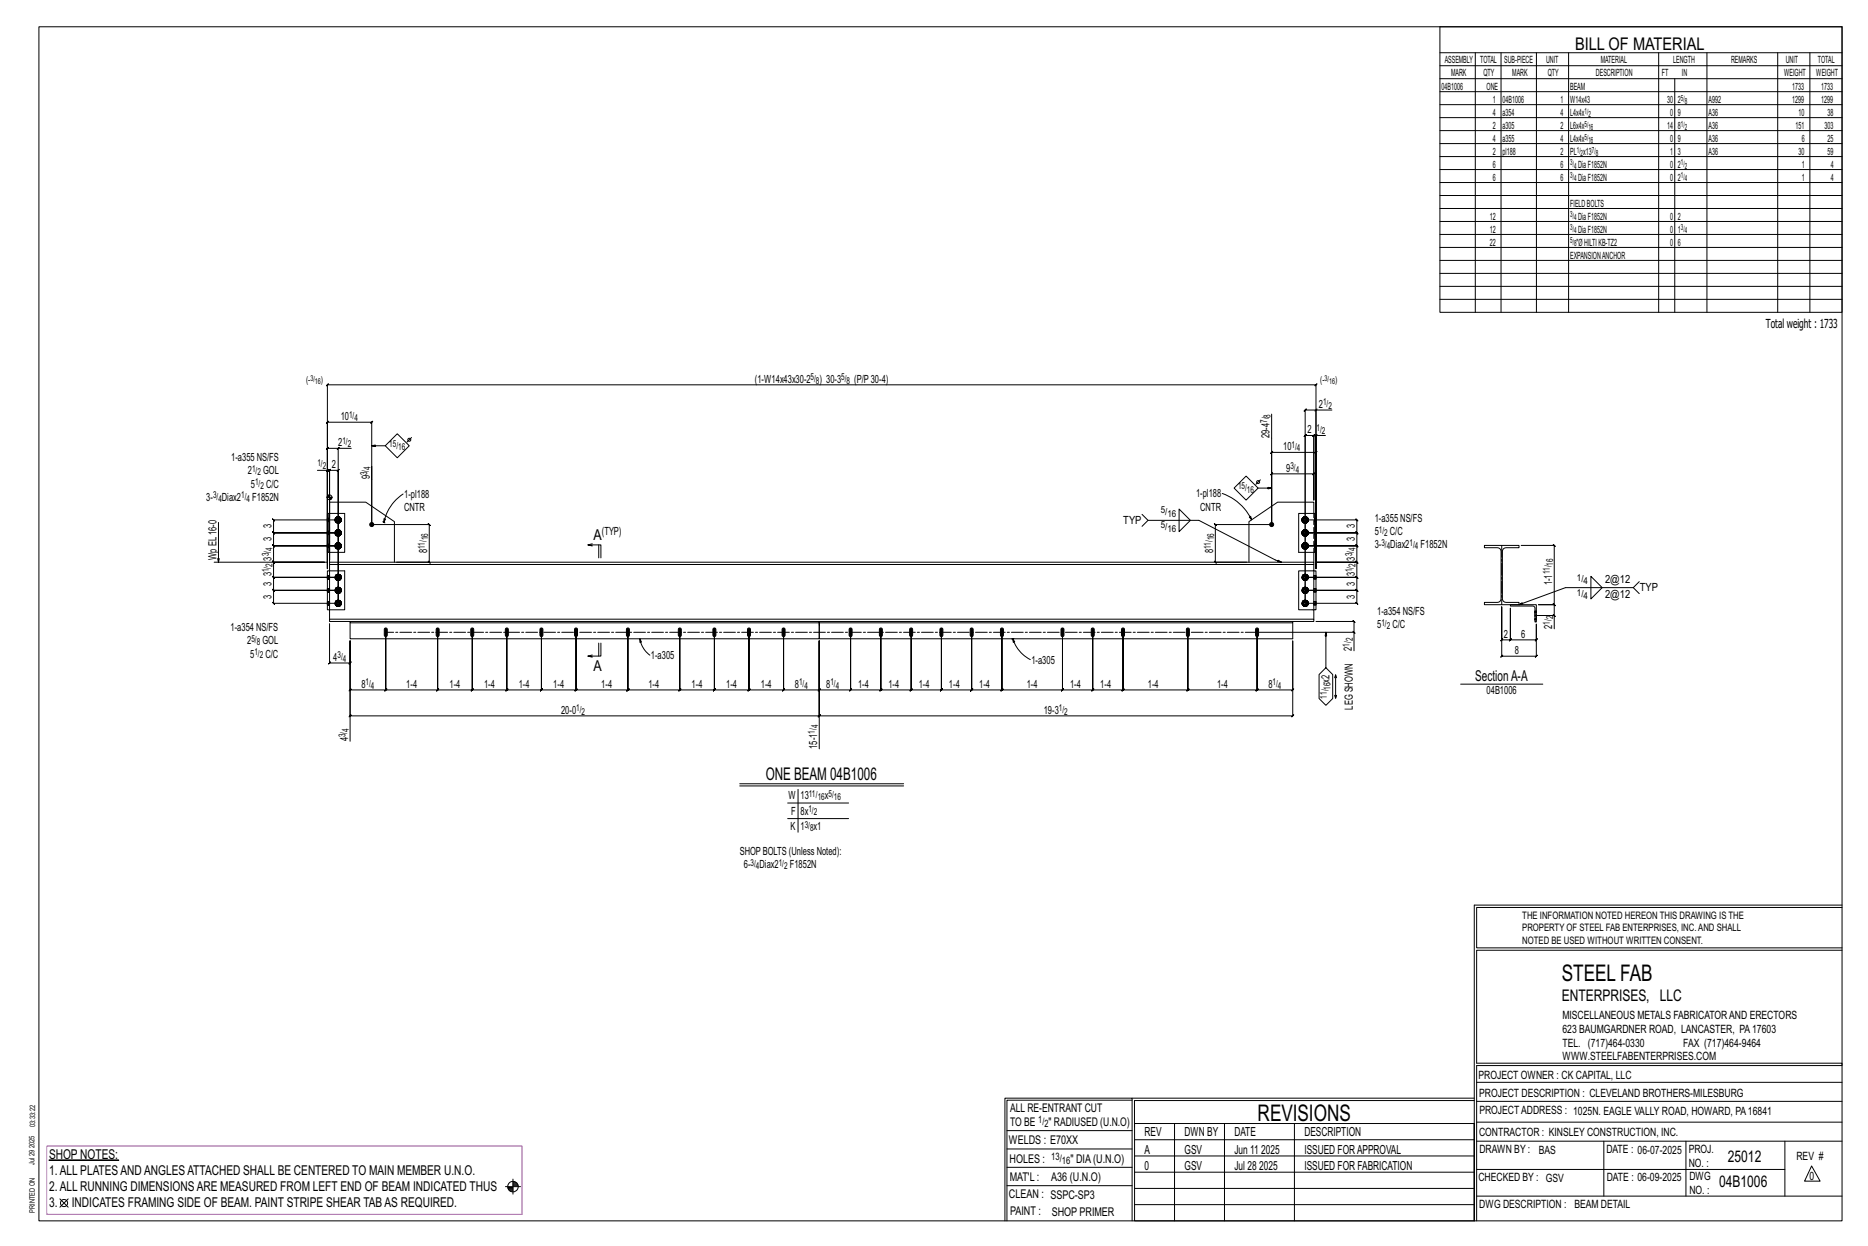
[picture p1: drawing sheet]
<svg xmlns="http://www.w3.org/2000/svg" width="914mm" height="610mm" viewBox="0 0 914 610" stroke-linecap="round" stroke-linejoin="round" font-family="sans-serif">
<g fill="#000" stroke="#000" stroke-width=".49">
<path d="M188 307l2 1v3a.7 .7 0 0 1-1 0 .7 .7 0 0 1-1 0zM214 307l1 1v3a.7 .7 0 0 1-1 0zM231 307l1 1v3a.7 .7 0 0 1-1 0 .7 .7 0 0 1-1 0zM248 307l1 1v3a.7 .7 0 0 1-1 0 .7 .7 0 0 1-1 0zM265 307l1 1v3a.7 .7 0 0 1-1 0 .7 .7 0 0 1-1 0zM281 307l2 1v3a.7 .7 0 0 1-1 0 .7 .7 0 0 1-1 0zM307 307l1 1v3a.7 .7 0 0 1-1 0zM332 307l1 1v3a.7 .7 0 0 1-1 0zM349 307l1 1v3a.7 .7 0 0 1-1 0zM366 307l1 1v3a.7 .7 0 0 1-1 0zM383 307l1 1v3a.7 .7 0 0 1-1 0zM416 307l1 1v3a.7 .7 0 0 1-1 0z"/>
<path d="M431 307l1 1v3a.7 .7 0 0 1-1 0 .7 .7 0 0 1-1 0zM445 307l2 1v3a.7 .7 0 0 1-1 0 .7 .7 0 0 1-1 0zM460 307l1 1 1 3a.7 .7 0 0 1-1 0 .7 .7 0 0 1-1 0zM475 307l1 1v3a.7 .7 0 0 1-1 0zM490 307l1 1v3a.7 .7 0 0 1-1 0zM520 307l1 1v3a.7 .7 0 0 1-1 0 .7 .7 0 0 1-1 0zM534 307l2 1v3a.7 .7 0 0 1-1 0 .7 .7 0 0 1-1 0zM549 307l1 1v3a.7 .7 0 0 1-1 0zM581 307l1 1v3a.7 .7 0 0 1-1 0zM615 307l1 1v3a.7 .7 0 0 1-1 0zM24 568h34z"/>
<circle cx="182" cy="257" r="1"/>
<circle cx="622" cy="257" r="1"/>
</g>
<g fill="none" stroke="#000" stroke-width=".49">
<path d="M19 13h883v584h-883zM705 13h197v140h-197zM705 26h197M705 32h197M705 39h197M722 26v127M735 26v127M752 26v127M768 26v127M812 26v127M820 39v114M836 26v127"/>
<path d="M870 26v127M886 26v127M705 45h197M705 51h197M705 58h197M705 64h197M705 70h197M705 77h197M705 83h197M705 89h197M705 96h197M705 102h197"/>
<path d="M705 108h197M705 115h197M705 121h197M705 127h197M705 134h197M705 140h197M705 146h197M166 219h-6h1l-1 1v-1v59M166 219l-1 1zM172 219h-6v76v-65l-1 1 1-1h-5h1l-1 1v-1v44v-44h1l-1 1v-1h-1M182 218h7M189 218l5-6 6 6-6 6z"/>
<path d="M201 214l-2 2M622 203v54h-27l-1-1 1 1v18h-1l1 1v-1h15M644 213h1l-1 1zM644 201l1-1-1 1zM644 213h-1h1l-1 1v-1v32M644 201h-5v-1l-1 1h1v94M652 201h-8v77v-65h5M161 230l-1 1zM182 228v-21v-1l-1 1h1h-22l1-1-1 1v71v-48h-5M182 228v29zM604 239l6-6 6 6-6 6zM616 239h6"/>
<path d="M617 235l-2 2M107 256v19M160 243h3M160 251h1v19h-1zM160 243h.1M161 242v1M161 251h8v19h-8M161 251v-5h18l14 9v20M161 242v33M162 243v1M165 259h1l1 2-1 1h-1l-1-1zM165 253h1l1 1-1 2h-1l-1-2z"/>
<path d="M166 254h-32h-1l1 1v-1v7l-1-1 1 1h32h-32l-1-1 1 1v6h-1l1 1v-1h32h-32h-1l1 1v-1v8h-1l1 1v-1h25h-25h-1l1 1v-1v7h-1l1 1v-1h32h-32h-1l1 1v-1v7l-1-1 1 1h32h-32l-1-1 1 1v6h-1l1 1v-1h32M182 257h28v-1l1 1h-1v18l1 1-1-1h-16M187 255l1 1M188 256h.1M188 254h1l-1 2zM197 242a22 22 0 0 0-9 14M559 252l3 3h25l40 20h-2l1-1 1 1M562 255l-3 3M577 249l6 6-6 5zM598 241a25 25 0 0 1 15 13M612 253l1 1zM637 254h1"/>
<path d="M638 255v1M638 254l-1 1M638 254v-1l-1 1 1 1M638 255l1 1M638 259v1M638 253h.1M639 259l-1 1M639 260v-1l1 1M639 253l-1 1M639 253h1v1M639 254h25l1 1-1-1v7v-1l1 1h-1h-25h25v-1l1 1h-1v6l1 1-1-1h-25h25l1 1-1-1v8l1 1-1-1h-20h20l1 1-1-1v7l1 1-1-1h-25h25l1 1-1-1v7v-1l1 1h-1h-25h25v-1l1 1h-1v6l1 1-1-1h-25M639 260l1 1"/>
<path d="M639 253l1 1v1M639 253h-1M640 255l-1 1v-1M640 255h.1M640 254l-1 1M640 260h.1M640 253v1M640 254h.1M643 251v-5h-18l-14 9v20M643 245v-13l1-1-1 1h-21l1-1-1 1v25v-36v1l1-1h-1h22v1l1-1h-1v57M643 245v-32h1l-1 1v-1h-4l-1 1 1-1v82M644 251v19z"/>
<path d="M644 251h-8v19h8M105 275h55v-87v1l1-1h-1h484v1l1-1h-1v87M160 279h1v19h-1zM161 275h482v1h-482zM161 276v3h8v19h-8v5M165 266h1l1 1-1 1h-1l-1-1zM290 267h-2h6v6M290 266l-2 1M293 267v6M637 267h1M637 261h1M637 266l1 1"/>
<path d="M637 260l1 1M638 268h.1M638 262h.1M638 267l-1 1M638 261h-1M638 267v-1l-1 1 1 1v-1M638 260l-1 1 1 1v-1M638 268l1 1M638 261l1 1M638 266h.1M638 268h1M638 262h1"/>
<path d="M639 266h-1M639 266h1M639 266l1 1v1M640 268h-1M640 261v1h-1M640 267v1M640 261v1M640 267l-1 1M640 261l-1 1M640 266v1M640 260v1M643 279h1v19h-1z"/>
<path d="M643 276v3h-7v19h7v5M643 270v5M727 267h17v1h-7l-2 2 1 24 1 1h7v1h-17v-1h7l1-2v-24l-2-1h-6zM745 267h16l-1-1 1 1v29l-1-1 1 1h-8h8l-1-1 1 1v5M164 295h1M164 289h1M164 282h1M164 288l1 1M164 296l1 1M164 290h1M164 284h1M165 295l-1 1"/>
<path d="M165 289h-1M165 282l-1 1M165 295l-1-1v1v1h1M165 288h-1v1v1l1-1M165 282l-1-1v1v2l1-1M165 296l1 1M165 290h1M165 283l1 1M165 294h-1M165 287l-1 1M165 281h-1M166 294h-1"/>
<path d="M166 294h1h-1M166 287l-1 1M166 288v-1l1 1h-1M166 281l-1 1M166 281h1l-1 1M166 294l1 1v1M166 288l1 1M166 282h1v1M166 296h1l-1 1v-1M166 290h1h-1M166 283l1 1h-1v-1M166 296h1"/>
<path d="M166 289h1v1M166 283h1v1M167 295l-1 1M167 289l-1 1M167 282l-1 1M167 294v1h-1M167 288h-1M167 281v1h-1M167 295h.1M167 288v1M167 282h.1M637 295h1"/>
<path d="M637 289h1M637 282h1M637 288l1 1M638 284h.1M638 290h.1M638 296v1M638 282l-1 1M638 289h-1M638 295l-1 1M638 282v-1l-1 1 1 2v-1M638 288l-1 1 1 1v-1M638 295v-1l-1 1 1 1"/>
<path d="M638 283l1 1M638 290h1M638 296l1 1M638 281h.1M638 287v1M638 294h.1M639 281l-1 1M639 281h1v1M639 287l-1 1M639 288v-1l1 1M639 294h-1M639 294h1"/>
<path d="M639 282h1v1M639 288l1 1M639 294l1 1v1M640 283v1h-1v-1M640 290h-1M640 296l-1 1v-1M640 283v1M640 289v1M640 296h.1M640 282l-1 1M640 289l-1 1M640 295l-1 1"/>
<path d="M640 281v1M640 288h.1M640 294v1M640 282h.1M640 288v1M640 295h.1M735 297v16v1l1-1h-1h4v1l1-1h-1v-15v15v1l1-1h-1h13v1l1-1h-1v-8v16h1l-1 1v-1h-17h1l-1 1v-1zM739 296h13v8h-1v-6v-1h-12zM751 299h.1M752 299h.1M779 282l5 6-5 5zM799 288l3 2"/>
<path d="M802 285l-3 3h-33l-22 8M161 303h482v1h-482zM161 305v19v1l1-1h-1h10v1l1-1h-1v-10v24l1-1-1 1h18h-1l1-1v1v-29v29h-1l1-1v1h25l1-1-1 1v-29v29l1-1-1 1h17l1-1-1 1v-29v29l1-1-1 1h17l1-1-1 1v-29v29l1-1-1 1h17l1-1-1 1v-29v29l1-1-1 1h17h-1l1-1v1v-29v29h-1l1-1v1h25l1-1-1 1v-29v29l1-1-1 1h26h-1l1-1v1v-29v29h-1l1-1v1h17h-1l1-1v1v-29v29h-1l1-1v1h17h-1l1-1v1v-29v29h-1l1-1v1h17h-1l1-1v1v-29v29h-1l1-1v1h17l1-1-1 1v-24v24l1-1-1 1h15l1-1-1 1v-29v29l1-1-1 1h15l1-1-1 1v-29v29l1-1-1 1h15l1-1-1 1v-29v29l1-1-1 1h15h-1l1-1v1v-29v29h-1l1-1v1h15h-1l1-1v1v-29v29h-1l1-1v1h14l1-1-1 1v-29v29l1-1-1 1h30l1-1-1 1v-29v29l1-1-1 1h15h-1l1-1v1v-29v29h-1l1-1v1h15h-1l1-1v1v-29v29h-1l1-1v1h31l1-1-1 1v-29v29l1-1-1 1h34l1-1-1 1v-29v29l1-1-1 1h18h-1l1-1v1v-24v36l-1 1 1-1h-232h1l-1 1v-1v-36v36h1l-1 1v-1h-230h1l-1 1v-1v-36v49M171 304v1h230v-1v1h232v-1M171 305v8h230v-8v8h232v-8M293 315v6M294 315v6h-6l2 1M313 313l1 1h-1zM313 313a12 12 0 0 0 5 8M401 314v52M496 313l1 1h-1zM496 313a17 17 0 0 0 8 10"/>
<path d="M496 313h-1M496 312v1M616 309h47v9M644 304h19h-1l1 1v-1v5M649 309v18l-3 3v12l3 3 3-3v-12l-3-3M662 309l1 1zM751 303h.1M751 301h10v7M752 303h.1M760 301l1 1zM290 320l-2 1M653 332l1-2v2"/>
<path d="M654 330v12v-2M715 335h40M653 340l1 2M362 383h80M362 385h80M386 393h29M391 386v21M386 400h29M722 443v154M722 443h180M902 444h-179v20h179M902 465h-179v55h179v1h-179v76"/>
<path d="M554 538h-61v59M554 537h168M722 538h-167v13M723 539h179M723 530h179M493 553h61M555 550h167v47h-167zM555 558h167M575 550v47M599 550v47M634 550v47M723 549h179"/>
<path d="M723 558h179M785 558v27M825 558v27M874 558v27M251 577v7M251 579h2M251 580h3M251 578h2M493 571h61M493 562h61M555 573h167M555 566h167"/>
<path d="M723 572h151M887 570l4 8h-8zM29 587l4 4M33 587l-4 4M247 581h8M249 581h2M249 582h2M250 583h1M492 597v-60h62v60M493 580h61M555 589h167M555 581h167"/>
<path d="M723 585h179"/>
<circle cx="200" cy="215" r=".7"/>
<circle cx="616" cy="236" r=".7"/>
<circle cx="161" cy="243" r="1.2"/>
<circle cx="166" cy="254" r=".8"/>
<circle cx="166" cy="261" r=".8"/>
<circle cx="166" cy="267" r=".8"/>
<circle cx="31" cy="589" r="1.8"/>
<circle cx="251" cy="581" r="2.6"/>
</g>
<path d="M23 561h233v33h-233z" fill="none" stroke="#f0f" stroke-width=".5"/>
<g fill="none" stroke="#000" stroke-width=".49" stroke-dasharray="2 1.4">
<path d="M160 260h1M160 255h1zM160 255h.1M160 255h1M160 254h1M161 255l-1-1 1 1M161 251v19M164 254v1zM164 254h1zM164 254h.1M164 255h.1M164 255h1z"/>
<path d="M164 260h.1M164 260h1zM164 260l1-1zM164 253v1zM164 255l1 1zM164 253l1 1zM164 253h1zM165 254v1zM165 260h-1zM165 260v-1zM165 253l-1 1zM165 254h.1"/>
<path d="M165 255v1zM165 255h.1M165 253h.1M165 259l-1 2 1 1M165 259h1M165 253l-1 1 1 2M165 256h1M165 253h1M165 260h.1M165 259v1zM165 259h1zM165 256h1z"/>
<path d="M165 253h1zM165 260h1zM165 254v1M165 255h1zM165 255h1M165 254h1zM165 254h1M166 259v1zM166 260h.1M166 259h.1M166 255v1zM166 256h.1"/>
<path d="M166 255h.1M166 253h.1M166 254h.1M166 256v-1zM166 259l1 1zM166 256l1-1zM166 253h1zM166 255v-1M166 260h1zM166 255h1zM166 254l1-1zM166 256l1-2-1-1"/>
<path d="M166 254v1zM166 254h1zM166 253l1 1zM167 254l-1 1zM167 254h.1M167 260h.1M167 253v1zM167 255h-1zM167 254v1zM167 255h.1M637 254v1zM637 254l1-1-1 1 1 2-1-2h1"/>
<path d="M637 254h.1M637 255h1zM637 255l1-1M637 254h1M638 260h-1zM638 260v-1zM638 253l-1 1zM638 255v1zM638 253h.1M638 260v-1M638 255v1M638 255h.1"/>
<path d="M638 254v-1M638 254v1zM638 259h2zM638 256h2zM638 253h2zM638 260l-1 1v-1v1l1 1-1-1 1 1v-1M638 254v-1l-1 1v1h1h-1h1M638 254h.1M638 259h1zM638 256h1zM638 253h1zM638 255l1 1h-1h1h-1z"/>
<path d="M638 255h1zM638 254h1zM639 259h-1h1h-1l1 1M639 260h.1M639 259v1zM639 259h1zM639 253h-1h1h-1h1M639 256h1zM639 256h.1M639 255v1M639 255h.1M639 254h.1"/>
<path d="M639 253h.1M639 253h1zM639 260h1M639 255h1M639 255h1zM639 254h1zM639 253l1 1M639 259l1 1zM639 259l1 1M639 256l1-1zM639 256l1-1M639 253h1"/>
<path d="M640 259v1zM640 256v-1zM640 253h.1M640 254h.1M640 259v2zM640 253v1zM640 254v1zM640 255h.1M640 254v-1M640 260v1M640 255v-1M640 253v1v1"/>
<path d="M640 260h.1M640 254v2zM644 254h.1M644 260h.1M644 255h.1M160 268h1zM160 268h.1M160 267l1 1M160 267h1M160 266h1M160 262h1zM160 262v-1"/>
<path d="M160 261l1 1M160 261h1M161 267h-1l1 1M161 261h-1h1M164 267v1zM164 267h1zM164 261h.1M164 261h1zM164 266v1zM164 268h.1M164 268l1-1zM164 266l1 1z"/>
<path d="M164 260v1zM164 261v1zM164 267h.1M164 268h1zM164 261l1 1zM164 266h.1M164 266h1zM164 262l1-1zM164 262h1zM165 267h.1M165 261h.1M165 266l-1 1z"/>
<path d="M165 268h.1M165 266h.1M165 260v1zM165 262h.1M165 266l-1 1 1 1M165 268h1M165 266h1M165 262h1M165 268l1 1zM165 266h1zM165 262h1zM165 268h1z"/>
<path d="M165 266v2M165 260v1M165 261l1 1zM165 261h1M165 260h1M166 268v1zM166 269v-1zM166 268h.1M166 266h.1M166 262h.1M166 268v-1zM166 268v-1"/>
<path d="M166 266v1zM166 266v1M166 261h.1M166 268h1zM166 266h1zM166 262h1zM166 267h.1M166 261v-1M166 261l1 1zM166 268l1-1-1-1M166 262l1-1-1-2M166 267l1 1z"/>
<path d="M166 267h1zM166 267l1-1zM166 266l1 1zM166 261h1zM166 260l1 1zM167 267h-1zM167 267h.1M167 261h-1zM167 261h.1M167 266h.1M167 268h-1zM167 261l-1 1z"/>
<path d="M167 260v1zM167 267v1zM167 268h.1M167 266v1zM167 261v1zM637 267v1zM637 261h.1M637 267l1-1-1 1 1 1-1-1h1M637 261l1-2-1 2 1 1-1-1h1M637 266v1zM637 268h1zM637 260v1z"/>
<path d="M637 261l1 1zM637 268l1-1M637 266l1 1M637 261h1M637 260l1 1M638 266h-1zM638 268v1zM638 266h.1M638 262h.1M638 268h.1M638 267v1M638 267v-1"/>
<path d="M638 261v1M638 260h.1M638 267h.1M638 261h.1M638 268h2zM638 266h2zM638 262h2zM638 266l-1 1v-1v2h1h-1h1M638 267v1zM638 267v-1zM638 260v1zM638 269h1z"/>
<path d="M638 266l1-1zM638 262h1zM638 268l1 1-1-1 1 1-1-1zM638 268h1zM638 266h1zM638 262h1h-1h1h-1zM638 261l1 1zM638 260h1zM639 266h-1h1h-1h1M639 269h1zM639 269v-1zM639 269v-1"/>
<path d="M639 268h.1M639 266h.1M639 265l1 1zM639 262h1zM639 262h.1M639 262v-1zM639 268h1M639 268l1-1zM639 266l1 1zM639 266h1M639 262l1-1M639 261h1z"/>
<path d="M639 260h1zM639 268h1zM639 266h1zM639 262h1M640 269v-1zM640 266h.1M640 262h.1M640 267h.1M640 260v1zM640 266v1zM640 261h.1M640 267v1"/>
<path d="M640 267v-1M640 261v1M640 268v-1M640 266v2M640 262v-1M640 266v1M640 268h.1M640 261v1zM640 267v1zM643 270v-19M644 260v1v-1M644 266h.1"/>
<path d="M644 267v-1M644 261h.1M644 262h.1M644 267h.1M644 268h.1M160 296h1zM160 296h.1M160 295l1 1M160 295h1M160 294h1M160 290h1zM160 290v-1"/>
<path d="M160 289l1 1M160 289h1M160 288h1M160 283h1zM160 283h.1M160 283h1M160 282h1M161 295h-1l1 1M161 289h-1h1M161 283l-1-1 1 1M164 295v1zM164 295l1-1-1 1 1 1-1-1h1"/>
<path d="M164 289h.1M164 289l1-2-1 2 1 1-1-1h1M164 282v1zM164 282l1-1-1 1 1 2-1-2h1M164 296l1-1M164 295h1M164 289h1M164 288l1 1M164 283l1-1M164 282h1M164 295h.1M164 296h1z"/>
<path d="M164 288v1zM164 289l1 1zM164 282h.1M164 283h1zM164 296l1 1zM164 296l1 1M164 294h1zM164 294h1M164 290h1zM164 290h1M164 288l1-1zM164 288l1-1"/>
<path d="M164 284h1zM164 284h1M164 281h1zM164 281h1M165 294l-1 1zM165 296h.1M165 295v-1M165 294h.1M165 288h-1zM165 290h.1M165 289v1M165 288h.1"/>
<path d="M165 282h-1zM165 283v1zM165 283h.1M165 282h.1M165 282v-1zM165 295v1zM165 289h.1M165 282v1zM165 296h1zM165 294h1zM165 290h1zM165 287h1z"/>
<path d="M165 284h1zM165 281h1zM165 294h-1v1v1h1M165 288h-1v1v-1v1v1v-1v1h1M165 282l-1-1v1v1v1v-1v1l1-1M165 295h.1M165 295v-1zM165 288v1zM165 289v1zM165 288l1-1zM165 296l1 1h-1h1h-1zM165 290h1h-1h1h-1z"/>
<path d="M165 288h1zM165 283l1 1h-1h1h-1zM165 283h1zM165 282h1zM166 294h-1h1h-1h1M166 297h.1M166 296h.1M166 296v1M166 294h.1M166 287h-1h1h-1l1 1M166 290h.1M166 288h.1"/>
<path d="M166 287v1zM166 281h-1h1h-1h1M166 284h.1M166 283v1M166 283h.1M166 282h.1M166 281v1zM166 281h.1M166 294v1zM166 290v-1zM166 284v-1zM166 297l1-1z"/>
<path d="M166 297l1-1M166 294h1zM166 294h1M166 290h1zM166 290h1M166 287l1 1zM166 287l1 1M166 284h1zM166 284h1M166 281h1zM166 281h1M166 295h.1"/>
<path d="M166 288v1zM166 294l1 1zM166 287l1 2zM166 281l1 1zM166 295v1zM166 289h.1M166 282v1zM166 296h1M166 295h1v-1M166 289h1v1M166 288h1M166 288h1z"/>
<path d="M166 283h1v1M166 282h1v-1M166 282h1zM167 296v-1M167 294h-1l1 2M167 290v-1M167 288h-1l1 1M167 284v-2M167 281l-1 1 1 1M167 296h-1zM167 295h.1M167 289l-1 1z"/>
<path d="M167 288v1zM167 283h-1zM167 282h.1M167 295v1zM167 289h.1M167 282v1zM167 288v1M167 295l-1 1zM167 282l-1 2zM637 282v1zM637 282l1-1-1 1 1 2-1-2h1M637 289h.1"/>
<path d="M637 289l1-2-1 2 1 1-1-1h1M637 295v1zM637 295l1-1-1 1 1 1-1-1h1M637 283l1-1M637 282h1M637 289h1M637 288l1 1M637 296l1-1M637 295h1M638 282v1zM638 289h.1M638 295v1z"/>
<path d="M638 282h.1M638 283h.1M638 288v1zM638 289v1zM638 295h.1M638 296h.1M638 284h.1M638 281h.1M638 290h.1M638 288v-1zM638 288v-1M638 296v1z"/>
<path d="M638 296v1M638 294h.1M638 283v1zM638 282v-1zM638 288h.1M638 289v1M638 294v1zM638 295v-1M638 284h2zM638 281h2zM638 290h2zM638 287h2z"/>
<path d="M638 296h2zM638 294h2zM638 282v-1l-1 1v1l1 1-1-1 1 1v-1M638 288l-1 1v-1v1l1 1-1-1 1 1M638 294l-1 1v1h1h-1h1M638 295v-1zM638 284h1zM638 281h1zM638 290h1zM638 288l1-1zM638 296h1zM638 294h1z"/>
<path d="M638 283l1 1h-1h1h-1zM638 283h1zM638 282h1zM638 290h1h-1h1h-1zM638 288h1zM638 296l1 1h-1h1h-1zM639 281h-1h1h-1h1M639 284h.1M639 283v1M639 283h.1M639 282h.1M639 281v1z"/>
<path d="M639 281h.1M639 287h-1h1h-1l1 1M639 290h.1M639 288h.1M639 287v1zM639 294h-1h1h-1h1M639 297h.1M639 296h.1M639 296v1M639 294h.1M639 283h1M639 283h1z"/>
<path d="M639 282h1zM639 282h1M639 290h1M639 290l1-1zM639 288h1zM639 288h1M639 296h1M639 296h1zM639 294l1 1zM639 294h1M639 284l1-1zM639 281l1 1z"/>
<path d="M639 290h1zM639 294h1zM639 284h1zM639 284h1M639 281h1zM639 281h1M639 287l1 1zM639 287l1 1M639 297l1-1zM639 297l1-1M640 282h.1M640 288v1z"/>
<path d="M640 295h.1M640 281v1zM640 287v2zM640 294v1zM640 282v1zM640 289h.1M640 295v1zM640 283v1M640 282v-1M640 289v1M640 288h.1M640 296h.1"/>
<path d="M640 295v-1M640 284v-2M640 281v1v1M640 290v-1M640 288v1M640 296v-1M640 294v2M640 283h.1M640 289v1zM640 282v2zM643 282h1zM643 282h1h-1"/>
<path d="M643 288h1zM643 288l1 1-1-1M643 294h1zM643 295h1h-1M644 282h.1M644 282h-1M644 283h-1M644 288h.1M644 288h-1M644 289h-1M644 290h-1M644 294v1"/>
<path d="M644 295l-1-1M644 295h-1M644 296h-1M751 300v3h1v-3l-1-1M752 299h-1M752 299h.1M752 300l-1-1M751 303h.1M751 303h1M752 303h-1M752 303h.1"/>
</g>
<path d="M735 267v29M615 309h-426" fill="none" stroke="#000" stroke-width=".49" stroke-dasharray="5.8 1 1 1"/>
<g font-size="11.2">
<text x="764" y="480">STEEL FAB</text>
<text x="616" y="548">REVISIONS</text>
</g>
<g font-size="8.6">
<text x="771" y="24">BILL OF MATERIAL</text>
<text x="375" y="381">ONE BEAM 04B1006</text>
</g>
<g font-size="7.9">
<text x="765" y="490">ENTERPRISES, LLC</text>
<text x="846" y="569">25012</text>
<text x="842" y="581">04B1006</text>
</g>
<g font-size="7.3">
<text x="291" y="264">A</text>
<text x="291" y="328">A</text>
<text x="722" y="333">SectionA-A</text>
</g>
<g font-size="6.6">
<text x="24" y="567">SHOP NOTES:</text>
<text x="24" y="575">1.ALL PLATESANDANGLESATTACHED SHALL BE CENTERED TO MAIN MEMBER U.N.O.</text>
<text x="24" y="583">2.ALL RUNNING DIMENSIONSARE MEASURED FROM LEFT END OF BEAM INDICATED THUS</text>
<text x="24" y="591">3.</text>
<text x="35" y="591">INDICATES FRAMING SIDE OF BEAM. PAINT STRIPE SHEAR TABAS REQUIRED.</text>
</g>
<g font-size="6.1">
<text x="864" y="161">Total weight : 1733</text>
<text x="560" y="556">REV</text>
<text x="580" y="556">DWN BY</text>
<text x="604" y="556">DATE</text>
<text x="639" y="556">DESCRIPTION</text>
<text x="560" y="564">A</text>
<text x="580" y="564">GSV</text>
<text x="604" y="564">Jun 11</text>
<text x="617" y="564">2025</text>
<text x="639" y="564">ISSUED FORAPPROVAL</text>
<text x="560" y="572">0</text>
<text x="580" y="572">GSV</text>
<text x="604" y="572">Jul 28</text>
<text x="616" y="572">2025</text>
<text x="639" y="572">ISSUED FOR FABRICATION</text>
</g>
<g font-size="5.9">
<text x="494" y="560">WELDS : E70XX</text>
<text x="494" y="569">HOLES :</text>
<text x="524" y="569">&quot; DIA(U.N.O)</text>
<text x="494" y="578">MAT'L :</text>
<text x="515" y="578">A36 (U.N.O)</text>
<text x="494" y="586">CLEAN : SSPC-SP3</text>
<text x="495" y="595">PAINT :</text>
<text x="515" y="595">SHOP PRIMER</text>
</g>
<g font-size="5.8">
<text x="494" y="544">ALL RE-ENTRANT CUT</text>
<text x="494" y="551">TO BE</text>
<text x="513" y="551">&quot; RADIUSED (U.N.O)</text>
</g>
<g font-size="5.6">
<text x="765" y="499">MISCELLANEOUS METALS FABRICATORAND ERECTORS</text>
<text x="765" y="505">623 BAUMGARDNER ROAD, LANCASTER, PA17603</text>
<text x="765" y="512">TEL. (717)464-0330</text>
<text x="824" y="512">FAX (717)464-9464</text>
<text x="765" y="519">WWW.STEELFABENTERPRISES.COM</text>
<text x="724" y="528">PROJECT OWNER : CK CAPITAL, LLC</text>
<text x="724" y="537">PROJECT DESCRIPTION : CLEVELAND BROTHERS-MILESBURG</text>
<text x="724" y="545">PROJECTADDRESS : 1025N. EAGLE VALLY ROAD, HOWARD, PA16841</text>
<text x="724" y="556">CONTRACTOR : KINSLEY CONSTRUCTION, INC.</text>
<text x="724" y="564">DRAWN BY :</text>
<text x="753" y="564">BAS</text>
<text x="786" y="564">DATE : 06-07-2025</text>
<text x="827" y="564">PROJ.</text>
<text x="879" y="568">REV #</text>
<text x="827" y="571">NO. :</text>
<text x="724" y="578">CHECKED BY : GSV</text>
<text x="787" y="578">DATE : 06-09-2025</text>
<text x="827" y="578">DWG</text>
<text x="886" y="578">0</text>
<text x="827" y="584">NO. :</text>
<text x="724" y="591">DWG DESCRIPTION : BEAM DETAIL</text>
</g>
<g font-size="5.5">
<text x="369" y="187">(1-W14x43x30-2</text>
<text x="401" y="187">) 30-3</text>
<text x="418" y="187">(P/P30-4)</text>
<text x="646" y="200">2</text>
<text x="167" y="206">10</text>
<text x="621" y="214" transform="rotate(-90 621 214)">29-4</text>
<text x="640" y="212">2</text>
<text x="166" y="218">2</text>
<text x="628" y="220">10</text>
<text x="113" y="226">1-a355 NS/FS</text>
<text x="121" y="232">2</text>
<text x="129" y="232">GOL</text>
<text x="162" y="229">2</text>
<text x="630" y="231">9</text>
<text x="123" y="239">5</text>
<text x="130" y="239">C/C</text>
<text x="181" y="235" transform="rotate(-90 181 235)">9</text>
<text x="101" y="245">3-</text>
<text x="109" y="245">Diax2</text>
<text x="123" y="245">F1852N</text>
<text x="198" y="244">1-pl188</text>
<text x="585" y="243">1-pl188</text>
<text x="198" y="250">CNTR</text>
<text x="588" y="250">CNTR</text>
<text x="550" y="256">TYP</text>
<text x="673" y="255">1-a355 NS/FS</text>
<text x="133" y="259" transform="rotate(-90 133 259)">3</text>
<text x="295" y="262">(TYP)</text>
<text x="663" y="259" transform="rotate(-90 663 259)">3</text>
<text x="673" y="262">5</text>
<text x="680" y="262">C/C</text>
<text x="133" y="265" transform="rotate(-90 133 265)">3</text>
<text x="663" y="265" transform="rotate(-90 663 265)">3</text>
<text x="673" y="268">3-</text>
<text x="681" y="268">Diax2</text>
<text x="695" y="268">F1852N</text>
<text x="106" y="274" transform="rotate(-90 106 274)">Wp EL16-0</text>
<text x="133" y="274" transform="rotate(-90 133 274)">3</text>
<text x="209" y="271" transform="rotate(-90 209 271)">8</text>
<text x="594" y="271" transform="rotate(-90 594 271)">8</text>
<text x="663" y="274" transform="rotate(-90 663 274)">3</text>
<text x="133" y="282" transform="rotate(-90 133 282)">3</text>
<text x="663" y="282" transform="rotate(-90 663 282)">3</text>
<text x="133" y="287" transform="rotate(-90 133 287)">3</text>
<text x="663" y="287" transform="rotate(-90 663 287)">3</text>
<text x="760" y="286" transform="rotate(-90 760 286)">1-1</text>
<text x="786" y="285">2@12</text>
<text x="133" y="293" transform="rotate(-90 133 293)">3</text>
<text x="663" y="293" transform="rotate(-90 663 293)">3</text>
<text x="786" y="293">2@12</text>
<text x="803" y="289">TYP</text>
<text x="674" y="301">1-a354 NS/FS</text>
<text x="113" y="309">1-a354 NS/FS</text>
<text x="674" y="307">5</text>
<text x="682" y="307">C/C</text>
<text x="760" y="308" transform="rotate(-90 760 308)">2</text>
<text x="121" y="315">2</text>
<text x="128" y="315">GOL</text>
<text x="736" y="312">2</text>
<text x="745" y="312">6</text>
<text x="122" y="322">5</text>
<text x="130" y="322">C/C</text>
<text x="163" y="323">4</text>
<text x="319" y="322">1-a305</text>
<text x="662" y="318" transform="rotate(-90 662 318)">2</text>
<text x="741" y="320">8</text>
<text x="505" y="325">1-a305</text>
<text x="651" y="334" transform="rotate(-90 651 334)">x2</text>
<text x="177" y="337">8</text>
<text x="199" y="337">1-4</text>
<text x="220" y="337">1-4</text>
<text x="237" y="337">1-4</text>
<text x="254" y="337">1-4</text>
<text x="271" y="337">1-4</text>
<text x="294" y="337">1-4</text>
<text x="317" y="337">1-4</text>
<text x="339" y="337">1-4</text>
<text x="356" y="337">1-4</text>
<text x="372" y="337">1-4</text>
<text x="389" y="337">8</text>
<text x="404" y="337">8</text>
<text x="420" y="337">1-4</text>
<text x="435" y="337">1-4</text>
<text x="450" y="337">1-4</text>
<text x="465" y="337">1-4</text>
<text x="479" y="337">1-4</text>
<text x="503" y="337">1-4</text>
<text x="524" y="337">1-4</text>
<text x="539" y="337">1-4</text>
<text x="562" y="337">1-4</text>
<text x="596" y="337">1-4</text>
<text x="621" y="337">8</text>
<text x="728" y="340">04B1006</text>
<text x="662" y="347" transform="rotate(-90 662 347)">LEG SHOWN</text>
<text x="275" y="349">20-0</text>
<text x="511" y="349">19-3</text>
<text x="170" y="363" transform="rotate(-90 170 363)">4</text>
<text x="400" y="366" transform="rotate(-90 400 366)">15-1</text>
<text x="386" y="391">W</text>
<text x="392" y="391">13</text>
<text x="404" y="391">x</text>
<text x="387" y="399">F</text>
<text x="392" y="399">8x</text>
<text x="387" y="406">K</text>
<text x="392" y="406">1</text>
<text x="398" y="406">x1</text>
<text x="362" y="418">SHOPBOLTS (Unless Noted):</text>
<text x="364" y="425">6-</text>
<text x="372" y="425">Diax2</text>
<text x="387" y="425">F1852N</text>
</g>
<g font-size="5">
<text x="745" y="450">THE INFORMATION NOTED HEREON THIS DRAWING IS THE</text>
<text x="745" y="456">PROPERTY OF STEEL FAB ENTERPRISES, INC.AND SHALL</text>
<text x="745" y="462">NOTED BE USED WITHOUT WRITTEN CONSENT.</text>
<text x="508" y="550">1/</text>
<text x="511" y="551">2</text>
<text x="515" y="568">13/</text>
<text x="520" y="570">16</text>
</g>
<g font-size="4.9">
<text x="707" y="31">ASSEMBLY</text>
<text x="725" y="31">TOTAL</text>
<text x="736" y="31">SUB-PIECE</text>
<text x="757" y="31">UNIT</text>
<text x="784" y="31">MATERIAL</text>
<text x="819" y="31">LENGTH</text>
<text x="847" y="31">REMARKS</text>
<text x="874" y="31">UNIT</text>
<text x="890" y="31">TOTAL</text>
<text x="710" y="37">MARK</text>
<text x="726" y="37">QTY</text>
<text x="740" y="37">MARK</text>
<text x="758" y="37">QTY</text>
<text x="781" y="37">DESCRIPTION</text>
<text x="814" y="37">FT</text>
<text x="823" y="37">IN</text>
<text x="873" y="37">WEIGHT</text>
<text x="889" y="37">WEIGHT</text>
<text x="706" y="44">04B1006</text>
<text x="728" y="44">ONE</text>
<text x="769" y="44">BEAM</text>
<text x="877" y="44">1733</text>
<text x="891" y="44">1733</text>
<text x="731" y="50">1</text>
<text x="736" y="50">04B1006</text>
<text x="764" y="50">1</text>
<text x="769" y="50">W14x43</text>
<text x="816" y="50">30</text>
<text x="821" y="50">2</text>
<text x="836" y="50">A992</text>
<text x="877" y="50">1299</text>
<text x="891" y="50">1299</text>
<text x="731" y="57">4</text>
<text x="736" y="57">a354</text>
<text x="764" y="57">4</text>
<text x="769" y="57">L4x4x</text>
<text x="818" y="57">0</text>
<text x="821" y="57">9</text>
<text x="836" y="57">A36</text>
<text x="880" y="57">10</text>
<text x="895" y="57">38</text>
<text x="731" y="63">2</text>
<text x="736" y="63">a305</text>
<text x="764" y="63">2</text>
<text x="769" y="63">L6x4x</text>
<text x="816" y="63">14</text>
<text x="821" y="63">8</text>
<text x="836" y="63">A36</text>
<text x="879" y="63">151</text>
<text x="893" y="63">303</text>
<text x="731" y="69">4</text>
<text x="736" y="69">a355</text>
<text x="764" y="69">4</text>
<text x="769" y="69">L4x4x</text>
<text x="818" y="69">0</text>
<text x="821" y="69">9</text>
<text x="836" y="69">A36</text>
<text x="882" y="69">6</text>
<text x="895" y="69">25</text>
<text x="731" y="76">2</text>
<text x="736" y="76">pl188</text>
<text x="764" y="76">2</text>
<text x="769" y="76">PL x13</text>
<text x="818" y="76">1</text>
<text x="821" y="76">3</text>
<text x="836" y="76">A36</text>
<text x="880" y="76">30</text>
<text x="895" y="76">59</text>
<text x="731" y="82">6</text>
<text x="764" y="82">6</text>
<text x="772" y="82">DiaF1852N</text>
<text x="818" y="82">0</text>
<text x="821" y="82">2</text>
<text x="882" y="82">1</text>
<text x="896" y="82">4</text>
<text x="731" y="88">6</text>
<text x="764" y="88">6</text>
<text x="772" y="88">DiaF1852N</text>
<text x="818" y="88">0</text>
<text x="821" y="88">2</text>
<text x="882" y="88">1</text>
<text x="896" y="88">4</text>
<text x="769" y="101">FIELDBOLTS</text>
<text x="729" y="107">12</text>
<text x="772" y="107">DiaF1852N</text>
<text x="818" y="107">0</text>
<text x="821" y="107">2</text>
<text x="729" y="114">12</text>
<text x="772" y="114">DiaF1852N</text>
<text x="818" y="114">0</text>
<text x="821" y="114">1</text>
<text x="729" y="120">22</text>
<text x="772" y="120">&quot;ØHILTIKB-TZ2</text>
<text x="818" y="120">0</text>
<text x="821" y="120">6</text>
<text x="769" y="127">EXPANSIONANCHOR</text>
</g>
<g font-size="4.7">
<text x="150" y="187">(-</text>
<text x="157" y="187">)</text>
<text x="397" y="186">5/</text>
<text x="399" y="188">8</text>
<text x="412" y="186">5/</text>
<text x="414" y="188">8</text>
<text x="646" y="187">(-</text>
<text x="654" y="187">)</text>
<text x="648" y="198">1/</text>
<text x="650" y="200">2</text>
<text x="171" y="204">1/</text>
<text x="174" y="206">4</text>
<text x="620" y="207" transform="rotate(-90 620 207)">7/</text>
<text x="622" y="204" transform="rotate(-90 622 204)">8</text>
<text x="644" y="211">1/</text>
<text x="647" y="212">2</text>
<text x="168" y="217">1/</text>
<text x="170" y="219">2</text>
<text x="191" y="219">15/</text>
<text x="195" y="220">16</text>
<text x="632" y="219">1/</text>
<text x="635" y="221">4</text>
<text x="155" y="228">1/</text>
<text x="123" y="231">1/</text>
<text x="126" y="232">2</text>
<text x="158" y="230">2</text>
<text x="180" y="233" transform="rotate(-90 180 233)">3/</text>
<text x="181" y="230" transform="rotate(-90 181 230)">4</text>
<text x="632" y="230">3/</text>
<text x="634" y="231">4</text>
<text x="125" y="237">1/</text>
<text x="127" y="239">2</text>
<text x="606" y="239">15/</text>
<text x="104" y="244">3/</text>
<text x="107" y="246">4</text>
<text x="118" y="244">1/</text>
<text x="121" y="246">4</text>
<text x="610" y="241">16</text>
<text x="568" y="251">5/</text>
<text x="571" y="253">16</text>
<text x="568" y="258">5/</text>
<text x="571" y="260">16</text>
<text x="675" y="261">1/</text>
<text x="678" y="262">2</text>
<text x="133" y="270" transform="rotate(-90 133 270)">4</text>
<text x="208" y="269" transform="rotate(-90 208 269)">11/</text>
<text x="210" y="264" transform="rotate(-90 210 264)">16</text>
<text x="593" y="269" transform="rotate(-90 593 269)">11/</text>
<text x="594" y="264" transform="rotate(-90 594 264)">16</text>
<text x="664" y="270" transform="rotate(-90 664 270)">4</text>
<text x="676" y="267">3/</text>
<text x="679" y="269">4</text>
<text x="690" y="267">1/</text>
<text x="693" y="269">4</text>
<text x="132" y="272" transform="rotate(-90 132 272)">3/</text>
<text x="662" y="272" transform="rotate(-90 662 272)">3/</text>
<text x="132" y="280" transform="rotate(-90 132 280)">1/</text>
<text x="133" y="277" transform="rotate(-90 133 277)">2</text>
<text x="662" y="280" transform="rotate(-90 662 280)">1/</text>
<text x="664" y="277" transform="rotate(-90 664 277)">2</text>
<text x="759" y="281" transform="rotate(-90 759 281)">11/</text>
<text x="760" y="277" transform="rotate(-90 760 277)">16</text>
<text x="772" y="284">1/</text>
<text x="775" y="286">4</text>
<text x="772" y="291">1/</text>
<text x="775" y="293">4</text>
<text x="759" y="306" transform="rotate(-90 759 306)">1/</text>
<text x="760" y="303" transform="rotate(-90 760 303)">2</text>
<text x="676" y="306">1/</text>
<text x="679" y="308">2</text>
<text x="123" y="314">5/</text>
<text x="126" y="316">8</text>
<text x="661" y="316" transform="rotate(-90 661 316)">1/</text>
<text x="662" y="314" transform="rotate(-90 662 314)">2</text>
<text x="125" y="320">1/</text>
<text x="127" y="322">2</text>
<text x="165" y="322">3/</text>
<text x="168" y="324">4</text>
<text x="179" y="335">1/</text>
<text x="391" y="335">1/</text>
<text x="406" y="335">1/</text>
<text x="623" y="335">1/</text>
<text x="182" y="337">4</text>
<text x="394" y="337">4</text>
<text x="409" y="337">4</text>
<text x="626" y="337">4</text>
<text x="650" y="342" transform="rotate(-90 650 342)">11/</text>
<text x="651" y="337" transform="rotate(-90 651 337)">16</text>
<text x="282" y="348">1/</text>
<text x="285" y="350">2</text>
<text x="518" y="348">1/</text>
<text x="521" y="350">2</text>
<text x="171" y="358" transform="rotate(-90 171 358)">4</text>
<text x="399" y="359" transform="rotate(-90 399 359)">1/</text>
<text x="400" y="356" transform="rotate(-90 400 356)">4</text>
<text x="169" y="361" transform="rotate(-90 169 361)">3/</text>
<text x="396" y="390">11/</text>
<text x="406" y="390">5/</text>
<text x="400" y="391">16</text>
<text x="408" y="391">16</text>
<text x="396" y="397">1/</text>
<text x="398" y="399">2</text>
<text x="394" y="405">3/</text>
<text x="397" y="407">8</text>
<text x="367" y="424">3/</text>
<text x="370" y="425">4</text>
<text x="381" y="424">1/</text>
<text x="384" y="425">2</text>
</g>
<g font-size="4.2">
<text x="823" y="49">5/</text>
<text x="825" y="51">8</text>
<text x="776" y="56">1/</text>
<text x="778" y="57">2</text>
<text x="776" y="62">5/</text>
<text x="778" y="63">16</text>
<text x="823" y="62">1/</text>
<text x="825" y="63">2</text>
<text x="776" y="68">5/</text>
<text x="778" y="70">16</text>
<text x="772" y="75">1/</text>
<text x="774" y="76">2</text>
<text x="779" y="75">7/</text>
<text x="781" y="76">8</text>
<text x="769" y="81">3/</text>
<text x="770" y="82">4</text>
<text x="823" y="81">1/</text>
<text x="825" y="82">2</text>
<text x="769" y="87">3/</text>
<text x="770" y="89">4</text>
<text x="823" y="87">1/</text>
<text x="825" y="89">4</text>
<text x="769" y="106">3/</text>
<text x="770" y="108">4</text>
<text x="769" y="113">3/</text>
<text x="823" y="113">3/</text>
<text x="769" y="119">5/</text>
<text x="770" y="114">4</text>
<text x="825" y="114">4</text>
<text x="770" y="121">8</text>
</g>
<g font-size="4">
<text x="152" y="186">3/</text>
<text x="154" y="188">16</text>
<text x="648" y="186">3/</text>
<text x="651" y="188">16</text>
</g>
<g font-size="3.7">
<text x="17" y="551" transform="rotate(-90 17 551)">03:33:22</text>
<text x="17" y="562" transform="rotate(-90 17 562)">2025</text>
<text x="17" y="570" transform="rotate(-90 17 570)">Jul 29</text>
<text x="17" y="593" transform="rotate(-90 17 593)">PRINTED ON</text>
</g>
</svg>
